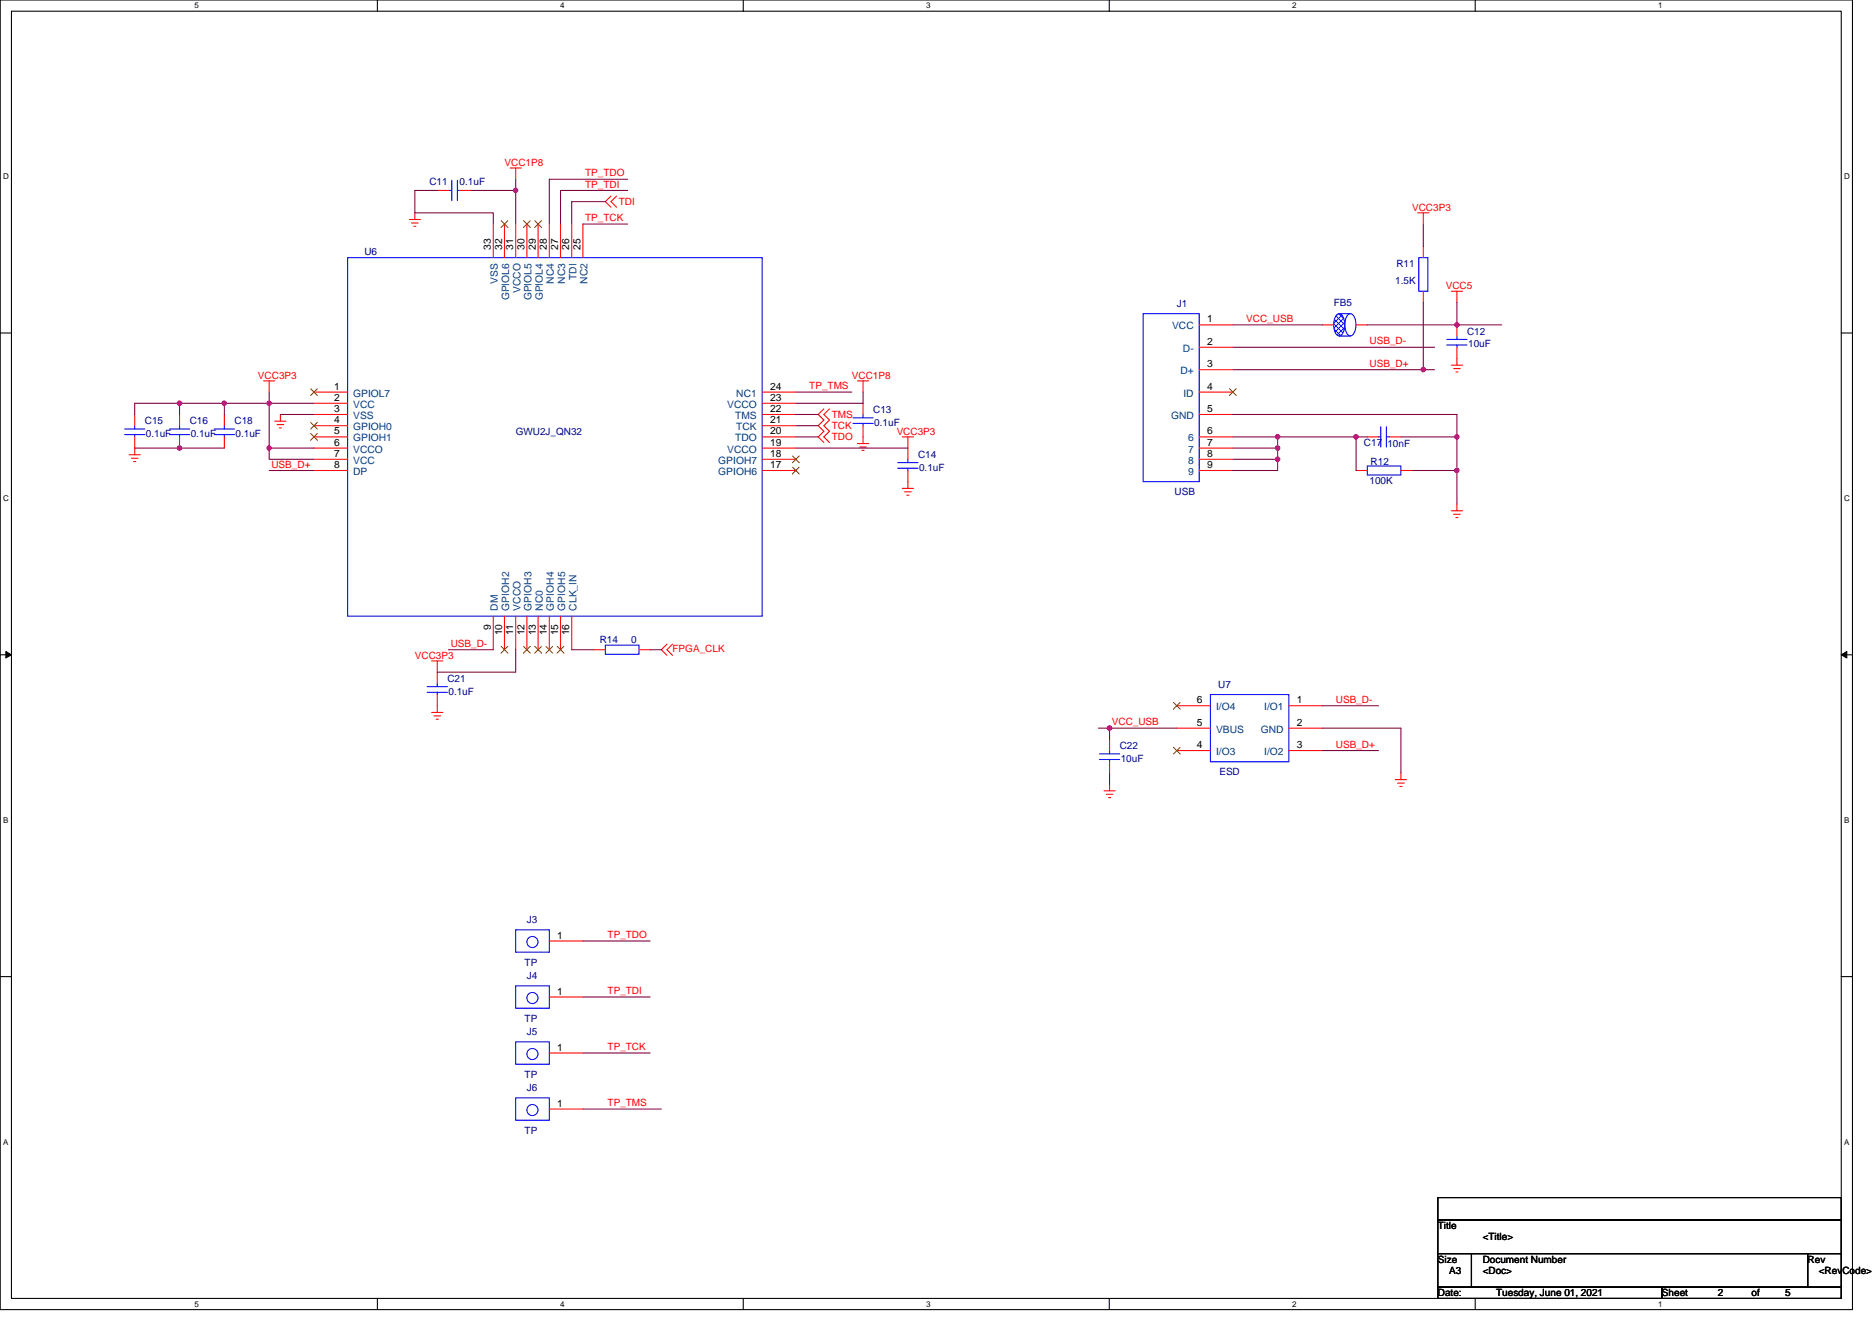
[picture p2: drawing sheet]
<svg xmlns="http://www.w3.org/2000/svg" width="297mm" height="210mm" viewBox="0 0 297 210" stroke-linecap="round" stroke-linejoin="round" font-family="sans-serif">
<path d="M0 0h293.9v207.9h-293.9zM1.8 1.8h290.4v204.3h-290.4z" fill="none" stroke="#000" stroke-width=".17"/>
<g fill="#fff">
<path d="M30.8 .2h.7v1.4h-.7z"/>
<path d="M30.8 206.3h.7v1.4h-.7z"/>
</g>
<path d="M59.9 0v1.8M59.9 206.1v1.8" fill="none" stroke="#000" stroke-width=".17"/>
<g fill="#fff">
<path d="M88.9 .2h.7v1.4h-.7z"/>
<path d="M88.9 206.3h.7v1.4h-.7z"/>
</g>
<path d="M117.9 0v1.8M117.9 206.1v1.8" fill="none" stroke="#000" stroke-width=".17"/>
<g fill="#fff">
<path d="M147 .2h.7v1.4h-.7z"/>
<path d="M147 206.3h.7v1.4h-.7z"/>
</g>
<path d="M176 0v1.8M176 206.1v1.8" fill="none" stroke="#000" stroke-width=".17"/>
<g fill="#fff">
<path d="M205 .2h.7v1.4h-.7z"/>
<path d="M205 206.3h.7v1.4h-.7z"/>
</g>
<path d="M234.1 0v1.8M234.1 206.1v1.8" fill="none" stroke="#000" stroke-width=".17"/>
<g fill="#fff">
<path d="M263.1 .2h.7v1.4h-.7z"/>
<path d="M263.1 206.3h.7v1.4h-.7z"/>
<path d="M.5 27.3h.9v1.4h-.9z"/>
<path d="M292.6 27.3h.9v1.4h-.9z"/>
<path d="M.5 78.4h.9v1.4h-.9z"/>
<path d="M292.6 78.4h.9v1.4h-.9z"/>
</g>
<path d="M0 52.9h1.8M292.2 52.9h1.7" fill="none" stroke="#000" stroke-width=".17"/>
<g fill="#fff">
<path d="M.5 129.5h.8v1.4h-.8z"/>
<path d="M292.6 129.5h.9v1.4h-.9z"/>
</g>
<path d="M0 103.9h1.8M292.2 103.9h1.7" fill="none" stroke="#000" stroke-width=".17"/>
<path d="M.9 103.4l.9 .5-.9 .5zM292.2 103.9l.8-.5v1z" fill="#000" stroke="#000" stroke-width=".16"/>
<g fill="#fff">
<path d="M.5 180.5h.8v1.4h-.8z"/>
<path d="M292.6 180.5h.9v1.4h-.9z"/>
</g>
<path d="M0 155h1.8M292.2 155h1.7M228.2 190.1h64v3.5h-64zM228.2 193.6h64v5.4h-64zM228.2 199h5.3v5.3h-5.3zM233.5 199h53.3v5.3h-53.3zM286.8 199h5.4v5.3h-5.4zM228.2 204.3h35.5v1.8h-35.5zM263.7 204.3h28.5v1.8h-28.5z" fill="none" stroke="#000" stroke-width=".17"/>
<g fill="none" stroke="#f00" stroke-width=".17">
<path d="M64.9 34.8h1.8M65.3 35.4h1.1M65.7 35.9h.3M65.8 33.8v1M80.9 26.7h1.8M81.8 26.7v1.7M96.9 31.1l-.8 .9 .8 .9M97.8 31.1l-.9 .9 .9 .9M225 33.8h1.7M225.8 33.8v1.8M230.3 58h1.8M230.3 46.2h1.8"/>
<path d="M230.6 58.5h1.1M231 59h.3M231.2 56.9v1.1M231.2 46.2v1.8M20.5 72.2h1.8M20.8 72.7h1.1M21.2 73.3h.3M21.4 71.1v1.1M28.5 69.3v1.8M28.5 65.8v1.8M35.6 69.3v1.8M35.6 65.8v1.8"/>
<path d="M41.8 60.5h1.8M42.7 60.5v1.7M43.6 66.8h1.8M44 67.4h1M44.3 67.9h.4M44.5 65.8v1M130.7 64.9l-.9 .9 .9 .9-.9 .9 .9 .9-.9 .8 .9 .9M131.6 64.9l-.9 .9 .9 .9-.9 .9 .9 .9-.9 .8 .9 .9M136.1 60.5h1.7M136.1 70.4h1.7M136.4 71h1.1M136.8 71.5h.3"/>
<path d="M136.9 60.5v1.7M136.9 69.3v1.1M143.2 69.3h1.7M143.2 77.5h1.7M143.5 78.1h1.1M143.9 78.6h.3M144.1 69.3v1.8M144.1 76.5v1M215.2 74.7h1.8M217 69.3h1.7M220.5 69.3h1.8M222.3 74.7h1.8"/>
<path d="M230.3 81.1h1.8M230.6 81.6h1.1M231 82.1h.3M231.2 80v1.1M68.5 104.9h1.8M68.5 113.1h1.8M68.9 113.6h1M69.2 114.2h.4M69.4 104.9v3.6M69.4 110.2v2.9M94.3 103.1h1.8M101.4 103.1h1.8"/>
<path d="M105.8 102.2l-.9 .9 .9 .9M106.7 102.2l-.9 .9 .9 .9M176.1 117.3v1.8M186.7 119.1h5.4M186.7 115.6h5.4M186.7 112h5.4M204.5 112h5.3M204.5 115.6h5.3M204.5 119.1h5.3M175.2 125.5h1.8M175.5 126.1h1.1M175.9 126.6h.3"/>
<path d="M176.1 120.9v1.8M176.1 124.5v1M221.4 123.7h1.8M221.8 124.3h1M222.1 124.8h.4M222.3 122.7v1M87.2 158.2h5.3M87.2 167.1h5.3M87.2 176h5.3"/>
</g>
<g fill="none" stroke="#00f" stroke-width=".17">
<path d="M26.9 68.1h3.2M26.9 69h3.2M28.5 69v.3M28.5 67.6v.5M34 68.1h3.2M34 69h3.2M35.6 69v.3M35.6 67.6v.5M217 74h5.3v1.4h-5.3zM218.7 69.3h.4M219.1 67.7v3.3M220 67.7v3.3"/>
<path d="M220 69.3h.5M67.8 109h3.2M67.8 109.9h3.2M69.4 109.9v.3M69.4 108.5v.5M96.1 102.4h5.3v1.4h-5.3zM174.5 119.7h3.2M176.1 119.1v.6M192.1 110.2h12.4v10.7h-12.4zM174.5 120.5h3.2M176.1 120.5v.4M81.8 156.5h5.4v3.5h-5.4z"/>
<path d="M81.8 165.4h5.4v3.5h-5.4zM81.8 174.2h5.4v3.6h-5.4z"/>
<circle cx="84.5" cy="158.4" r=".88"/>
<circle cx="84.5" cy="176.2" r=".88"/>
<circle cx="84.5" cy="167.3" r=".88"/>
</g>
<path d="M186.2 118.6l1.1 1.1M186.2 111.5l1.1 1.1M187.3 118.6l-1.1 1.1M187.3 111.5l-1.1 1.1" fill="none" stroke="#804000" stroke-width=".16"/>
<path d="M212.2 49.9l.3-.1a1.23 1.23 0 0 1 .8 1.2 2.59 2.59 0 0 1-.5 2.2l-.3 .1a1.23 1.23 0 0 1-.8-1.2 2.59 2.59 0 0 1 .5-2.2z" fill-rule="evenodd" fill="#fff"/>
<path d="M212.2 49.9l.3-.1a1.23 1.23 0 0 1 .8 1.2 2.59 2.59 0 0 1-.5 2.2l-.3 .1a1.23 1.23 0 0 1-.8-1.2 2.59 2.59 0 0 1 .5-2.2z" fill-rule="evenodd" fill="#00f" stroke="#00f" stroke-width=".17"/>
<g fill="none" stroke="#00f" stroke-width=".17">
<path d="M71.2 30.2h.5M71.7 28.6v3.2M72.6 30.2h.3M72.6 28.6v3.2M55.2 40.9h65.7v56.9h-65.7zM181.4 49.8h8.9v26.7h-8.9zM212.5 49.8h1.8M212.5 53.3h1.8M214 49.9l.3-.1a1.23 1.23 0 0 1 .8 1.2 2.59 2.59 0 0 1-.6 2.2l-.2 .1a1.23 1.23 0 0 1-.9-1.2 2.59 2.59 0 0 1 .6-2.2zM225.1 40.9h1.5v5.3h-1.5zM229.6 53.9h3.2M229.6 54.8h3.2"/>
<path d="M231.2 54.8v.3M231.2 53.3v.6M19.8 68.1h3.2M19.8 69h3.2M21.4 69v.3M21.4 67.6v.5M135.3 66.3h3.3M135.3 67.2h3.3M136.9 67.2v.4M136.9 65.8v.5M142.4 73.4h3.3M142.4 74.3h3.3"/>
<path d="M144.1 74.3v.4M144.1 72.9v.5M81.8 147.6h5.4v3.5h-5.4z"/>
<circle cx="84.5" cy="149.5" r=".88"/>
</g>
<g fill="none" stroke="#f00" stroke-width=".17">
<path d="M69.4 30.2h1.8M72.9 30.2h1.8M78.3 35.6v5.3M80 35.6v5.3M81.8 35.6v5.3M83.6 35.6v5.3M85.4 35.6v5.3M87.2 35.6v5.3M88.9 35.6v5.3M90.7 35.6v5.3M92.5 35.6v5.3M225.8 39.1v1.8"/>
<path d="M190.3 51.6h5.3M190.3 55.1h5.3M190.3 58.7h5.3M209.8 51.6h1.8M215.2 51.6h1.8M225.8 46.2v1.8M231.2 55.1v1.8M231.2 51.6v1.7M21.4 69.3v1.8M21.4 65.8v1.8M49.8 62.2h5.4M49.8 64h5.4"/>
<path d="M49.8 65.8h5.4M49.8 67.6h5.4M49.8 69.3h5.4M49.8 71.1h5.4M49.8 72.9h5.4M49.8 74.7h5.4M120.9 74.7h5.4M120.9 72.9h5.4M120.9 71.1h5.4M120.9 69.3h5.4M120.9 67.6h5.4M120.9 65.8h5.4"/>
<path d="M120.9 64h5.4M120.9 62.2h5.4M136.9 67.6v1.7M136.9 64v1.8M144.1 74.7v1.8M144.1 71.1v1.8M190.3 62.2h5.3M190.3 65.8h5.3M190.3 69.3h5.3M190.3 71.1h5.3M190.3 72.9h5.3M190.3 74.7h5.3"/>
<path d="M78.3 97.8v5.3M80 97.8v5.3M81.8 97.8v5.3M83.6 97.8v5.3M85.4 97.8v5.3M87.2 97.8v5.3M88.9 97.8v5.3M90.7 97.8v5.3M87.2 149.4h5.3"/>
</g>
<g fill="none" stroke="#804000" stroke-width=".16">
<path d="M79.5 35l1.1 1.1M80.6 35l-1.1 1.1M83.1 35l1.1 1.1M84.1 35l-1 1.1M84.9 35l1 1.1M85.9 35l-1.1 1.1M49.3 61.7l1.1 1.1M49.3 67l1.1 1.1M49.3 68.8l1.1 1.1M50.4 61.7l-1.1 1.1M50.4 67l-1.1 1.1M50.4 68.8l-1.1 1.1"/>
<path d="M125.7 74.1l1.1 1.1M125.7 72.4l1.1 1M126.8 74.1l-1.1 1.1M126.8 72.4l-1.1 1M195.1 61.7l1.1 1.1M196.1 61.7l-1 1.1M79.5 102.6l1.1 1.1M80.6 102.6l-1.1 1.1M83.1 102.6l1.1 1.1M84.1 102.6l-1 1.1M84.9 102.6l1 1.1M85.9 102.6l-1.1 1.1"/>
<path d="M86.6 102.6l1.1 1.1M87.7 102.6l-1.1 1.1M88.4 102.6l1.1 1.1M89.5 102.6l-1.1 1.1"/>
</g>
<g fill="none" stroke="#800040" stroke-width=".17">
<path d="M69.4 30.2h-3.6v3.6h12.5v1.8M74.7 30.2h7.1M81.8 30.2v5.4M81.8 28.4v1.8M92.5 35.6h7.1M96.1 32h-5.4v3.6M99.6 30.2h-10.7v5.4M99.6 28.4h-12.4v7.2M225.8 35.6v3.5M195.6 58.7h30.2M195.6 51.6h14.2M195.6 55.1h32"/>
<path d="M217 51.6h14.2M225.8 48v10.7M225.8 58.7h1.8M231.2 48v3.6M231.2 51.6h7.1M21.4 71.1h14.2M28.5 64h7.1M28.5 64v1.8M28.5 64h-7.1v1.8M35.6 64v1.8M35.6 64h7.1v7.1h7.1M42.7 74.7h7.1"/>
<path d="M42.7 62.2v1.8h7.1M42.7 71.1v1.8h7.1M44.5 65.8h5.3M126.3 62.2h8.9M126.3 69.3h3.5M126.3 67.6h3.5M126.3 65.8h3.5M126.3 71.1h17.8M136.9 62.2v1.8h-10.6M195.6 65.8h35.6v3.5M195.6 71.1h7.1v1.8M195.6 72.9h7.1"/>
<path d="M195.6 69.3h7.1M202.7 72.9v1.8h-7.1M202.7 69.3v1.8M202.7 69.3h12.5M215.2 69.3h1.8M215.2 69.3v5.4M222.3 69.3h8.9M224.1 74.7h7.1M231.2 69.3v5.4M231.2 74.7v5.3M71.2 103.1h7.1M81.8 103.1v3.6h-12.4"/>
<path d="M90.7 103.1h3.6M103.2 103.1h1.7M174.3 115.6h1.8M176.1 115.6h10.6M176.1 115.6v1.7M209.8 115.6h12.5v7.1M209.8 119.1h8.9M209.8 112h8.9M176.1 122.7v1.8M92.5 149.4h10.7M92.5 158.2h10.7M92.5 167.1h10.7"/>
<path d="M92.5 176h12.4"/>
</g>
<g fill="#f0f" stroke="#f0f" stroke-width=".17">
<circle cx="231.2" cy="51.5" r=".35"/>
<circle cx="231.2" cy="69.3" r=".35"/>
<circle cx="215.2" cy="69.3" r=".35"/>
<circle cx="202.7" cy="69.3" r=".35"/>
<circle cx="231.2" cy="74.7" r=".35"/>
<circle cx="225.8" cy="58.7" r=".35"/>
<circle cx="176" cy="115.6" r=".35"/>
<circle cx="202.7" cy="71.1" r=".35"/>
<circle cx="202.7" cy="72.9" r=".35"/>
<circle cx="81.8" cy="30.2" r=".35"/>
<circle cx="42.7" cy="71.1" r=".35"/>
<circle cx="28.5" cy="64" r=".35"/>
<circle cx="42.7" cy="64" r=".35"/>
<circle cx="35.6" cy="64" r=".35"/>
<circle cx="28.5" cy="71.1" r=".35"/>
</g>
<g font-size="1.6" fill="#000080">
<text x="68.1" y="29.3">C11</text>
<text x="72.9" y="29.3">0.1uF</text>
<text x="57.8" y="40.5">U6</text>
<text x="221.4" y="45.1">1.5K</text>
<text x="221.6" y="42.3">R11</text>
<text x="186.7" y="48.7">J1</text>
<text x="211.6" y="48.5">FB5</text>
<text x="232.8" y="53.1">C12</text>
<text x="233" y="55.1">10uF</text>
<text x="138.6" y="65.6">C13</text>
<text x="23" y="67.4">C15</text>
<text x="23.2" y="69.3">0.1uF</text>
<text x="30.1" y="67.4">C16</text>
<text x="30.3" y="69.3">0.1uF</text>
<text x="37.2" y="67.4">C18</text>
<text x="37.4" y="69.3">0.1uF</text>
<text x="81.8" y="69">GWU2J_QN32</text>
<text x="138.7" y="67.6">0.1uF</text>
<text x="216.4" y="70.8">C17</text>
<text x="220.2" y="70.9">10nF</text>
<text x="145.7" y="72.7">C14</text>
<text x="145.8" y="74.7">0.1uF</text>
<text x="217.3" y="76.8">100K</text>
<text x="217.5" y="73.8">R12</text>
<text x="186.4" y="78.6">USB</text>
<text x="95.2" y="102">R14</text>
<text x="100.1" y="102">0</text>
<text x="71" y="108.3">C21</text>
<text x="71.2" y="110.2">0.1uF</text>
<text x="193.3" y="109.2">U7</text>
<text x="177.7" y="118.9">C22</text>
<text x="177.8" y="120.9">10uF</text>
<text x="193.5" y="123">ESD</text>
<text x="83.6" y="146.5">J3</text>
<text x="83.2" y="153.3">TP</text>
<text x="83.6" y="155.4">J4</text>
<text x="83.2" y="162.2">TP</text>
<text x="83.6" y="164.3">J5</text>
<text x="83.2" y="171">TP</text>
<text x="83.6" y="173.2">J6</text>
<text x="83.2" y="179.9">TP</text>
</g>
<g font-size="1.6" fill="#f00">
<text x="80" y="26.3">VCC1P8</text>
<text x="92.9" y="29.8">TP_TDI</text>
<text x="92.9" y="28">TP_TDO</text>
<text x="92.9" y="35.1">TP_TCK</text>
<text x="98.2" y="32.5">TDI</text>
<text x="224.1" y="33.4">VCC3P3</text>
<text x="229.4" y="45.9">VCC5</text>
<text x="197.8" y="51.1">VCC_USB</text>
<text x="217.3" y="54.7">USB_D-</text>
<text x="217.3" y="58.2">USB_D+</text>
<text x="40.9" y="60.1">VCC3P3</text>
<text x="128.4" y="61.8">TP_TMS</text>
<text x="135.2" y="60.1">VCC1P8</text>
<text x="132" y="66.3">TMS</text>
<text x="132" y="69.9">TDO</text>
<text x="132" y="68.1">TCK</text>
<text x="142.3" y="69">VCC3P3</text>
<text x="43.1" y="74.2">USB_D+</text>
<text x="65.8" y="104.5">VCC3P3</text>
<text x="71.5" y="102.7">USB_D-</text>
<text x="106.7" y="103.5">FPGA_CLK</text>
<text x="212" y="111.5">USB_D-</text>
<text x="176.4" y="115.1">VCC_USB</text>
<text x="212" y="118.7">USB_D+</text>
<text x="96.4" y="148.9">TP_TDO</text>
<text x="96.4" y="157.8">TP_TDI</text>
<text x="96.4" y="166.7">TP_TCK</text>
<text x="96.4" y="175.6">TP_TMS</text>
</g>
<g font-size="1.6">
<text x="77.9" y="39.6" transform="rotate(-90 77.9 39.6)">33</text>
<text x="79.7" y="39.6" transform="rotate(-90 79.7 39.6)">32</text>
<text x="81.4" y="39.6" transform="rotate(-90 81.4 39.6)">31</text>
<text x="83.2" y="39.6" transform="rotate(-90 83.2 39.6)">30</text>
<text x="85" y="39.6" transform="rotate(-90 85 39.6)">29</text>
<text x="86.8" y="39.6" transform="rotate(-90 86.8 39.6)">28</text>
<text x="88.6" y="39.6" transform="rotate(-90 88.6 39.6)">27</text>
<text x="90.3" y="39.6" transform="rotate(-90 90.3 39.6)">26</text>
<text x="92.1" y="39.6" transform="rotate(-90 92.1 39.6)">25</text>
<text x="191.5" y="51.2">1</text>
<text x="191.5" y="54.7">2</text>
<text x="191.5" y="58.3">3</text>
<text x="53" y="61.8">1</text>
<text x="53" y="63.6">2</text>
<text x="53" y="65.4">3</text>
<text x="122.2" y="61.8">24</text>
<text x="122.2" y="65.4">22</text>
<text x="122.2" y="63.6">23</text>
<text x="191.5" y="65.4">5</text>
<text x="191.5" y="61.8">4</text>
<text x="53" y="67.2">4</text>
<text x="53" y="69">5</text>
<text x="53" y="70.7">6</text>
<text x="122.2" y="67.2">21</text>
<text x="122.2" y="70.7">19</text>
<text x="122.2" y="69">20</text>
<text x="191.5" y="69">6</text>
<text x="191.5" y="70.7">7</text>
<text x="53" y="72.5">7</text>
<text x="53" y="74.3">8</text>
<text x="122.2" y="74.3">17</text>
<text x="122.2" y="72.5">18</text>
<text x="191.5" y="72.5">8</text>
<text x="191.5" y="74.3">9</text>
<text x="77.9" y="99.9" transform="rotate(-90 77.9 99.9)">9</text>
<text x="79.7" y="100.9" transform="rotate(-90 79.7 100.9)">10</text>
<text x="81.4" y="100.9" transform="rotate(-90 81.4 100.9)">11</text>
<text x="83.2" y="100.9" transform="rotate(-90 83.2 100.9)">12</text>
<text x="85" y="100.9" transform="rotate(-90 85 100.9)">13</text>
<text x="86.8" y="100.9" transform="rotate(-90 86.8 100.9)">14</text>
<text x="88.6" y="100.9" transform="rotate(-90 88.6 100.9)">15</text>
<text x="90.3" y="100.9" transform="rotate(-90 90.3 100.9)">16</text>
<text x="189.9" y="111.6">6</text>
<text x="205.8" y="111.6">1</text>
<text x="189.9" y="118.7">4</text>
<text x="189.9" y="115.2">5</text>
<text x="205.8" y="115.2">2</text>
<text x="205.8" y="118.7">3</text>
<text x="88.4" y="149">1</text>
<text x="88.4" y="157.9">1</text>
<text x="88.4" y="166.8">1</text>
<text x="88.4" y="175.6">1</text>
<text x="228.2" y="195.1">Title</text>
<text x="235.3" y="196.8">&lt;Title&gt;</text>
<text x="228.2" y="200.4">Size</text>
<text x="229.9" y="202.2">A3</text>
<text x="235.3" y="200.4">Document Number</text>
<text x="235.3" y="202.2">&lt;Doc&gt;</text>
<text x="286.8" y="200.4">Rev</text>
<text x="288.6" y="202.2">&lt;RevCode&gt;</text>
<text x="228.2" y="205.7">Date:</text>
<text x="237.4" y="205.7">Tuesday, June 01, 2021</text>
<text x="263.7" y="205.7">Sheet</text>
<text x="272.6" y="205.7">2</text>
<text x="277.9" y="205.7">of</text>
<text x="283.3" y="205.7">5</text>
</g>
<g font-size="1.6" fill="#004080">
<text x="79" y="45" transform="rotate(-90 79 45)">VSS</text>
<text x="80.8" y="47.7" transform="rotate(-90 80.8 47.7)">GPIOL6</text>
<text x="82.6" y="46.5" transform="rotate(-90 82.6 46.5)">VCCO</text>
<text x="84.3" y="47.7" transform="rotate(-90 84.3 47.7)">GPIOL5</text>
<text x="86.1" y="47.7" transform="rotate(-90 86.1 47.7)">GPIOL4</text>
<text x="87.9" y="45.1" transform="rotate(-90 87.9 45.1)">NC4</text>
<text x="89.7" y="45.1" transform="rotate(-90 89.7 45.1)">NC3</text>
<text x="91.5" y="44.4" transform="rotate(-90 91.5 44.4)">TDI</text>
<text x="93.2" y="45.1" transform="rotate(-90 93.2 45.1)">NC2</text>
<text x="186" y="52.3">VCC</text>
<text x="187.3" y="59.4">D+</text>
<text x="187.7" y="55.8">D-</text>
<text x="56" y="62.9">GPIOL7</text>
<text x="56" y="64.7">VCC</text>
<text x="115.4" y="64.7">VCCO</text>
<text x="116.8" y="62.9">NC1</text>
<text x="187.8" y="62.9">ID</text>
<text x="56" y="66.5">VSS</text>
<text x="56" y="68.3">GPIOH0</text>
<text x="56" y="70.1">GPIOH1</text>
<text x="56" y="71.8">VCCO</text>
<text x="115.4" y="71.8">VCCO</text>
<text x="116.6" y="70.1">TDO</text>
<text x="116.6" y="66.5">TMS</text>
<text x="116.8" y="68.3">TCK</text>
<text x="185.8" y="66.5">GND</text>
<text x="188.5" y="70.1">6</text>
<text x="188.5" y="71.8">7</text>
<text x="56" y="73.6">VCC</text>
<text x="56" y="75.4">DP</text>
<text x="114" y="75.4">GPIOH6</text>
<text x="114" y="73.6">GPIOH7</text>
<text x="188.5" y="73.6">8</text>
<text x="188.5" y="75.4">9</text>
<text x="79" y="96.9" transform="rotate(-90 79 96.9)">DM</text>
<text x="80.8" y="96.9" transform="rotate(-90 80.8 96.9)">GPIOH2</text>
<text x="82.6" y="96.9" transform="rotate(-90 82.6 96.9)">VCCO</text>
<text x="84.3" y="96.9" transform="rotate(-90 84.3 96.9)">GPIOH3</text>
<text x="86.1" y="96.9" transform="rotate(-90 86.1 96.9)">NC0</text>
<text x="87.9" y="96.9" transform="rotate(-90 87.9 96.9)">GPIOH4</text>
<text x="89.7" y="96.9" transform="rotate(-90 89.7 96.9)">GPIOH5</text>
<text x="91.5" y="96.9" transform="rotate(-90 91.5 96.9)">CLK_IN</text>
<text x="193" y="112.7">I/O4</text>
<text x="200.6" y="112.7">I/O1</text>
<text x="193" y="119.8">I/O3</text>
<text x="193" y="116.3">VBUS</text>
<text x="200" y="116.3">GND</text>
<text x="200.6" y="119.8">I/O2</text>
</g>
<g font-size="1.3">
<text x="30.8" y="1.3">5</text>
<text x="88.9" y="1.3">4</text>
<text x="147" y="1.3">3</text>
<text x="205" y="1.3">2</text>
<text x="263.1" y="1.3">1</text>
<text x=".5" y="28.4">D</text>
<text x="292.6" y="28.4">D</text>
<text x=".5" y="79.5">C</text>
<text x="292.6" y="79.5">C</text>
<text x=".5" y="130.6">B</text>
<text x="292.6" y="130.6">B</text>
<text x=".5" y="181.7">A</text>
<text x="292.6" y="181.7">A</text>
<text x="30.8" y="207.4">5</text>
<text x="88.9" y="207.4">4</text>
<text x="147" y="207.4">3</text>
<text x="205" y="207.4">2</text>
<text x="263.1" y="207.4">1</text>
</g>
</svg>
